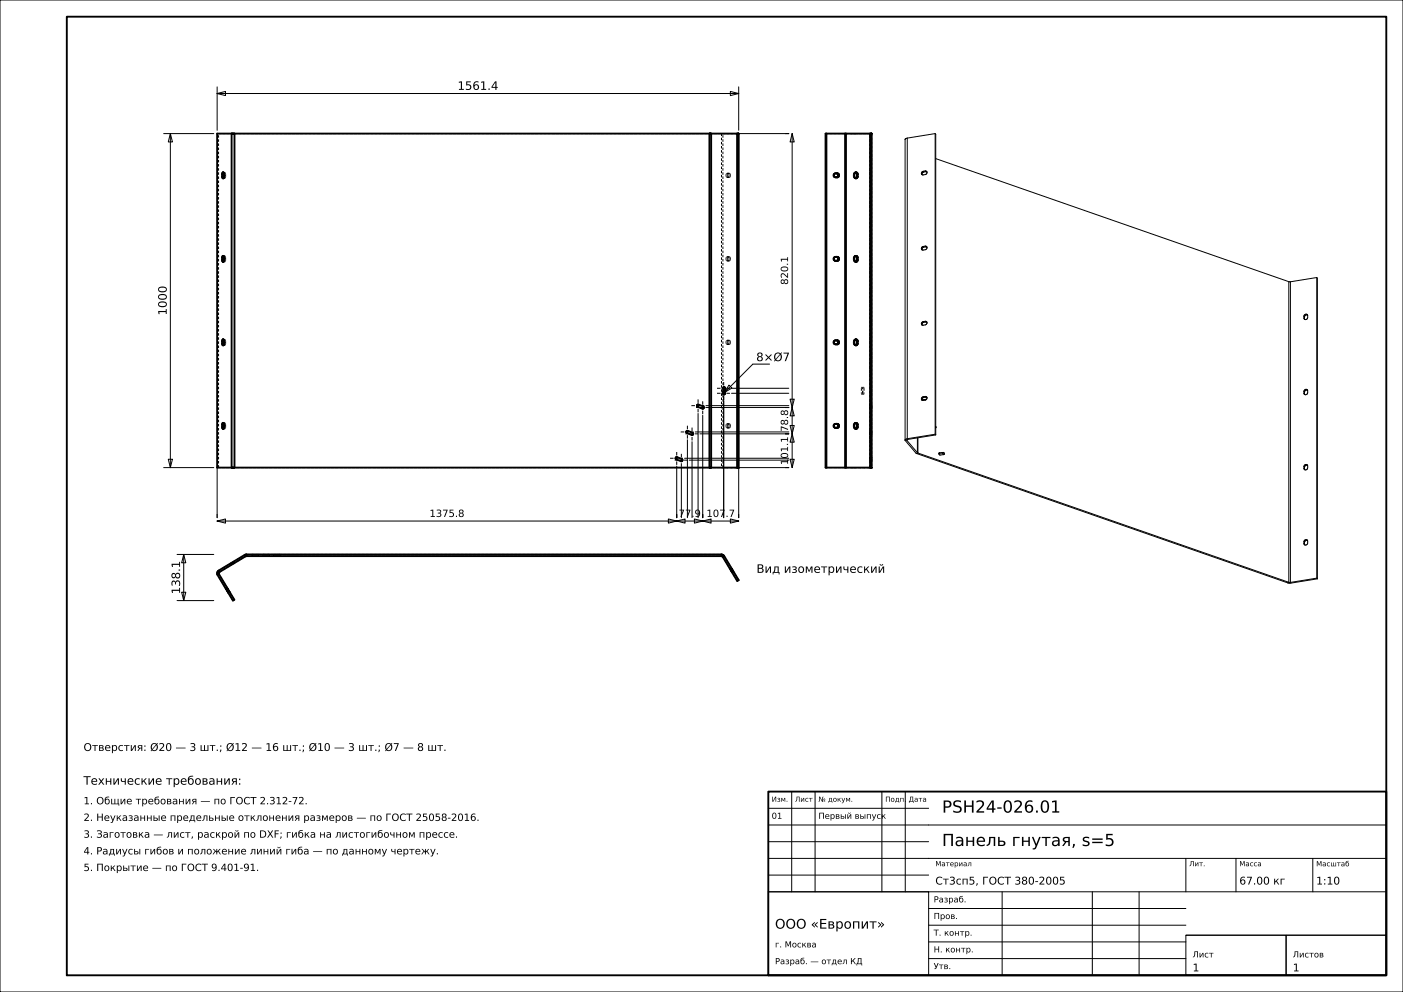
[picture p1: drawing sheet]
<svg xmlns="http://www.w3.org/2000/svg" width="420mm" height="297mm" viewBox="0 0 420 297" stroke-linecap="round" stroke-linejoin="round" font-family="sans-serif">
<g fill="none" stroke="#000" stroke-width=".3">
<path d="M0 0h420v297h-420zM49 40h15M51 40l.6 2.5h-1.2zM51 40v100M65 28l2.5-.6v1.2zM65 26v13M65 28h156.1M218.6 27.4l2.5 .6-2.5 .6zM221.1 26v13M221.1 40h15M237.1 40l.7 2.5h-1.3zM237.1 40v100"/>
<path d="M279.9 40l.2 .2v90M279.9 40l-8.3 1.3M279.9 40v90M271.6 41.3l-.7 .5v90M271.6 41.3v90.1M276.4 51.3a.59 .59 0 0 0-.5 .4 .59 .59 0 0 0 .1 .6M276.4 51.3l.2 .2M276.6 51.5l-.5 .3-.1 .5M276.9 51.2l.6 .3M276.9 51.2l-.5 .1M276.9 51.2l.2 .2M277.1 51.4l.4 .1"/>
<path d="M277.1 51.4l-.5 .1M277.5 51.5l-.1 .4-.3 .3-1.1 .1M280.1 47.5l105.7 36.8M276.4 73.8a.54 .54 0 0 0-.6 .5 .54 .54 0 0 0 .6 .6l.8-.2 .3-.7M276.4 73.8l.2 .2M276.6 74l-.5 .3-.1 .5M276.9 73.7l.6 .3M276.9 73.7l-.5 .1M276.9 73.7l.2 .2M277.1 73.9l.4 .1M277.1 73.9l-.5 .1M276.4 96.3a.59 .59 0 0 0-.5 .4 .59 .59 0 0 0 .1 .6"/>
<path d="M276.4 96.3l.2 .2M276.6 96.5l-.5 .3-.1 .5M276.9 96.2l.6 .3M276.9 96.2l-.5 .1M276.9 96.2l.2 .2M277.1 96.4l.4 .1M277.1 96.4l-.5 .1M277.5 96.5l-.1 .4-.3 .3-1.1 .1M385.8 84.3l.5 .1M385.8 84.3v90M386.3 84.4v90M390.3 94.7a.57 .57 0 0 1 .5-.6 .57 .57 0 0 1 .7 .4l-.1 .9-.8 .2"/>
<path d="M390.3 94.7v.5M390.3 95.2l.3 .4M390.3 95.2l.2 .2M390.3 94.7l.2 .2M390.5 94.9v.5M390.5 95.4l.1 .2M391.4 94.3a.65 .65 0 0 0-.9 .6M394.2 83.1l-7.9 1.3M394.2 83.1v90M394.2 83.1l.2 .2v90M216.6 118.6v36.4M218.2 115.3l.9 .9-2.2 1.3z"/>
<path d="M219 117.8h17.1M219 116.3h17.1M230.4 109h-5l-8.5 8.5M236.5 119.5h1.3l-.7 2.5zM276.2 119.7l-.1 .1 .9-.1M276.2 119.7h-.1M276.4 118.8a.59 .59 0 0 0-.5 .4 .59 .59 0 0 0 .1 .6M276.4 118.8l.2 .2M276.6 119l-.5 .3-.1 .5M276.9 118.7l.6 .3M276.9 118.7l-.5 .1M276.9 118.7l.2 .2"/>
<path d="M277 119.7h.1M277.1 119.7l-1.1 .1M277.1 118.9l.4 .1M277.1 118.9l-.5 .1M277.3 119.5l-1.1 .2M277.3 119.5l-.3 .2M277.4 119.5l-.3 .2M277.4 119.5h-.1M277.5 119l-.1 .5M390.3 117.2v.5M390.3 117.7l.3 .4M390.3 117.7l.2 .2"/>
<path d="M390.3 117.2l.2 .2M390.5 117.4v.5M390.5 117.9l.1 .2M391.4 116.8a.65 .65 0 0 0-.9 .6M391.4 116.9v1l-.8 .2M391.4 116.9a.59 .59 0 0 0-.6-.3 .59 .59 0 0 0-.5 .6M50.4 137.5h1.2l-.6 2.5zM202.6 139.5v15.5M204.9 137.2h31.2M205.8 131.7v23.3M206.3 137.8h29.8M207.2 132.2v22.8"/>
<path d="M208.1 129.3h28M209 123.8v31.2M209.5 129.9h26.6M210.4 124.4v30.6M211.3 121.4h24.8M212.7 122h23.4M236.5 137.5h1.3l-.7 2.5zM236.5 127.4h1.3l-.7 2.5zM237.1 129.9l.7 2.5h-1.3zM237.1 122l.7 2.5h-1.3zM270.9 131.8l3.6 4M271.5 131.7v.1"/>
<path d="M271.5 131.8l3.1 3.7M271.6 131.4l-.7 .4M274.5 135.8l111 38.7M274.6 135.5l.2 .1M274.6 131.1v4.4M274.8 135.6l111 38.7M274.8 131.1v4.5M274.8 135.6l-.3 .2M279.9 130l-8.3 1.4M279.9 130l.2 .2M280.1 127.7v.4M280.1 130.2l-8.6 1.5"/>
<path d="M281.2 135.6l-.1 .2M281.2 135.6h-.1M282 135.6l.4 .5M282 135.6l-.9 .1M282.3 135.5l.4 .2-.1 .4-1.2 .1-.3-.4M282.3 135.5l-1.1 .1M282.3 135.5l-.3 .1M390.3 139.7v.5M390.3 139.7l.2 .2M390.5 139.9v.5M391.4 139.3a.65 .65 0 0 0-.9 .6M391.4 139.4v1l-.8 .2"/>
<path d="M391.4 139.4a.59 .59 0 0 0-.6-.3 .59 .59 0 0 0-.5 .6M49 140h15M65 156l2.5-.6v1.2zM65 140v15M65 156h156.1M200.1 155.4l2.5 .6-2.5 .6zM202.6 156l2.5-.6v1.2zM204 140.1v14.9M207.9 155.4l2.5 .6-2.5 .6zM210.4 156l2.5-.6v1.2zM218.6 155.4l2.5 .6-2.5 .6zM236.1 140h-15v15"/>
<path d="M390.3 140.2l.3 .4M390.3 140.2l.2 .2M390.5 140.4l.1 .2M53 179.8h11M53 166h11M54.4 177.3h1.2l-.6 2.5zM55 166l.6 2.5h-1.2zM55 166v13.8M385.8 174.3l.5 .1M385.8 174.3l-.3 .2M390.3 162.2a.57 .57 0 0 1 .5-.6 .57 .57 0 0 1 .7 .4l-.1 .9-.8 .2M390.3 162.2v.5"/>
<path d="M390.3 162.7l.3 .4M390.3 162.7l.2 .2M390.3 162.2l.2 .2M390.5 162.4v.5M390.5 162.9l.1 .2M391.4 161.8a.65 .65 0 0 0-.9 .6M394.2 173.1l-7.9 1.3M394.2 173.1l.2 .2M394.4 173.3l-7.9 1.3-1-.1M237 237v30M244 237v30M264 237v30"/>
<path d="M271 237v30M230 257h185M230 252h48M230 247h185M230 242h48M355 257v10M370 257v10M393 257v10M230 267h48v25h-48zM230 267h185M230 262h48M278 277h77"/>
<path d="M278 272h77M300 267v25M327 267v25M341 267v25M278 287h77M278 282h77M355 280h30v12h-30zM355 280h60M385 280h30v12h-30z"/>
</g>
<g fill="none" stroke="#000" stroke-width=".56">
<path d="M20 5h395v287h-395zM65 40h156.1v100h-156.1zM69.3 40v100M70.2 40v100M212.4 40v100M212.9 40v100M220.7 40v100M247.1 40h13.8v100h-13.8zM247.4 40v100M253 40v100M253.2 40v100M260.5 40v100"/>
<path d="M66.5 52.2v.6M66.5 52.2l.1-.5 .3-.1 .2 .6-.2 1.2-.3-.1-.1-.5M66.5 52.8h.4M66.5 52.2h.4M66.9 52.2v.6M66.9 52.8l.1 .4M67 51.8l-.1 .4M249.8 52.1l.9-.2a.61 .61 0 0 1 .5 .6 .61 .61 0 0 1-.5 .6l-.9-.2-.2-.4zM250.4 51.9a.61 .61 0 0 1 .5 .6 .61 .61 0 0 1-.5 .6M256.1 51.6l.4 .6M256.5 52.8h.3M256.5 52.2h.3"/>
<path d="M256.5 52.2v.6M256.5 52.8l-.4 .6M256.8 52.2a.52 .52 0 0 0-.6-.6 .52 .52 0 0 0-.5 .6v.6a.52 .52 0 0 0 .5 .6 .52 .52 0 0 0 .6-.6M256.8 52.2v.6M66.5 77.2v.6M66.5 77.8h.4M66.5 77.2h.4M66.8 76.6h.1M66.8 76.6l-.3 .6M66.9 76.6l.2 .6-.2 1.2-.3-.1-.1-.5M66.9 77.2v.6M66.9 77.8l.1 .4"/>
<path d="M67 76.8l-.1 .4M249.8 77.1l.9-.2a.61 .61 0 0 1 .5 .6 .61 .61 0 0 1-.5 .6l-.9-.2-.2-.4zM250.4 76.9a.61 .61 0 0 1 .5 .6 .61 .61 0 0 1-.5 .6M256.1 76.6l.4 .6M256.5 77.8h.3M256.5 77.2h.3M256.5 77.2v.6M256.5 77.8l-.4 .6M256.8 77.2a.52 .52 0 0 0-.6-.6 .52 .52 0 0 0-.5 .6v.6a.52 .52 0 0 0 .5 .6 .52 .52 0 0 0 .6-.6M256.8 77.2v.6M66.5 102.2v.6M66.5 102.8h.4"/>
<path d="M66.5 102.2h.4M66.8 101.6h.1M66.8 101.6l-.3 .6M66.9 101.6l.2 .6-.2 1.2-.3-.1-.1-.5M66.9 102.8l.1 .4M66.9 102.2v.6M67 101.8l-.1 .4M216.6 115.9l.2 .4M216.7 115.9l-.2 .4v1.5l.2 .3M216.7 115.9l.4 .4M216.8 117.8l-.2 .3M216.8 116.3v1.5"/>
<path d="M216.8 117.8h.3M216.8 116.3h.3M217.1 117.8l-.4 .3M217.1 116.3v1.5M249.8 102.1l.9-.2a.61 .61 0 0 1 .5 .6 .61 .61 0 0 1-.5 .6l-.9-.2-.2-.4zM250.4 101.9a.61 .61 0 0 1 .5 .6 .61 .61 0 0 1-.5 .6M256.1 101.6l.4 .6M256.5 102.8h.3M256.5 102.2h.3M256.5 102.8l-.4 .6M256.5 102.2v.6M256.8 102.2a.52 .52 0 0 0-.6-.6 .52 .52 0 0 0-.5 .6v.6a.52 .52 0 0 0 .5 .6 .52 .52 0 0 0 .6-.6"/>
<path d="M256.8 102.2v.6M66.5 127.2v.6M66.5 127.8l.3 .6M66.5 127.8h.4M66.5 127.2h.4M66.8 126.6h.1M66.8 126.6l-.3 .6M66.9 126.6l.2 .6-.2 1.2M66.9 128.4h-.1M66.9 127.2v.6M66.9 127.8l.1 .4M67 126.8l-.1 .4"/>
<path d="M202.3 137l.4-.1 1.4 .5a.35 .35 0 0 1 .2 .5 .35 .35 0 0 1-.5 .2l-1.5-.7zM205.5 129.1l.4-.1 1.4 .6a.35 .35 0 0 1 .2 .4 .35 .35 0 0 1-.5 .2l-1.5-.6zM208.7 121.2l.4-.1 1.4 .6a.35 .35 0 0 1 .2 .4 .35 .35 0 0 1-.5 .2l-1.5-.6zM249.8 127.1l.9-.2a.61 .61 0 0 1 .5 .6 .61 .61 0 0 1-.5 .6l-.9-.2-.2-.4zM250.4 126.9a.61 .61 0 0 1 .5 .6 .61 .61 0 0 1-.5 .6M256.1 126.6l.4 .6M256.5 127.8h.3M256.5 127.2h.3M256.5 127.2v.6M256.5 127.8l-.4 .6M256.8 127.2a.52 .52 0 0 0-.6-.6 .52 .52 0 0 0-.5 .6v.6a.52 .52 0 0 0 .5 .6 .52 .52 0 0 0 .6-.6M256.8 127.2v.6"/>
<path d="M73.8 166.5h142.1M73.8 166l-8.3 4.8-.4 .5v.9l4.6 7.6 .5-.2-4.6-7.7-.1-.4 8.3-5M73.8 166h142.1M73.8 166v.5M215.9 166l.9 .5 4.3 7.2-.4 .3-4.3-7.3-.5-.2M215.9 166v.5M230 237h185v55h-185z"/>
</g>
<g fill="none" stroke="#000" stroke-width=".3" stroke-dasharray=".7 .5" stroke-linecap="butt">
<path d="M65 40h.4M65.4 40h4.4M69.8 40h-.5M69.8 40h.1M69.9 40h.1M70 40h.1M70.1 40h.1M70.2 40h142.2M212.4 40h.1M212.5 40h.1M212.6 40h.3M212.6 40h7.8"/>
<path d="M216 40v100M216.4 40h-.4M216.4 40h4.6M220.4 40h.3M220.4 40h.1M220.5 40h.1M220.6 40h.4M220.6 40h-4.6M221 40h.1M247.1 40h7.7M253 40h7.2M254.8 40h.1"/>
<path d="M254.9 40h.1M255 40h.1M255 40h-.2M255 40h-2M255.1 40h-.1M255.1 40h.1M255.2 40h-.1M255.2 40h.1M255.3 40h-.1M255.3 40h.1M255.4 40h-.1M255.4 40h.1"/>
<path d="M255.5 40h-.1M255.5 40h.1M255.6 40h-.1M255.6 40h.1M255.7 40h-.1M255.7 40h.4M255.7 40h.1M255.8 40h.1M255.9 40h.1M256 40h.1M256.1 40h4.7M260.2 40h.3"/>
<path d="M260.2 40h.1M260.3 40h.1M260.4 40h.4M260.4 40h-4.7M260.4 40h.5M260.8 40h.1M260.9 40v100M67 51.8l.1-.1M67.1 53.3l-.1-.1M67.1 51.7v-.1M67.1 53.4v-.1M67.1 51.6h.1"/>
<path d="M67.2 53.4h-.1M67.2 51.6h.1M67.3 53.4h-.1M67.3 51.6l.1 .1M67.4 53.3l-.1 .1M67.4 51.7v.1M67.4 53.2v.1M67.4 51.8l.1 .2M67.5 53l-.1 .2M67.5 52v.2M67.5 52.8v.2M67.5 52.2v.6"/>
<path d="M217.3 52.5v.2M217.3 52.3v.2M217.3 52.7l.1 .2M217.4 52.1l-.1 .2M217.4 52.9l.1 .1M217.5 52l-.1 .1M217.5 53v.1M217.5 51.9v.1M217.5 53.1h.1M217.6 51.9h-.1M217.6 53.1h.3M217.8 52.5v-.2"/>
<path d="M217.8 52.7v-.2M217.8 52.3v-.2M217.8 52.9v-.2M217.8 52.1l.1-.1M217.9 53l-.1-.1M217.9 52v-.1M217.9 53.1h.1M217.9 51.9h-.3M217.9 53.1v-.1M217.9 51.9h.1M218 53.1h-.1M218 51.9h.1"/>
<path d="M218 53.1h.1M218 51.9h-.1M218.1 53.1v-.1M218.1 51.9h-.1M218.1 51.9h-.5M218.1 53.1h-.5M218.1 53.1h-.1M218.1 51.9h.3M218.1 53l.1-.1M218.1 52v-.1M218.2 52.9v-.2M218.2 52.1l-.1-.1"/>
<path d="M218.2 52.7v-.2M218.2 52.3v-.2M218.2 52.5v-.2M218.4 53.1h-.3M218.4 53.1h-.5M218.4 51.9h-.5M218.4 51.9h.1M218.5 51.9v.1M218.5 53.1h-.1M218.5 52l.1 .1M218.5 53v.1M218.6 52.1l.1 .2"/>
<path d="M218.6 52.9l-.1 .1M218.7 52.3v.2M218.7 52.7l-.1 .2M218.7 52.5v.2M249.4 52.5v-.1M249.4 52.6v-.1M249.4 52.4v-.1M249.4 52.7v-.1M249.4 52.3l.1-.1M249.5 52.8l-.1-.1M249.5 52.2v-.1M249.5 52.9v-.1"/>
<path d="M249.5 52.1l.1-.1M249.6 53l-.1-.1M249.6 52l.1-.1M249.7 53.1l-.1-.1M249.7 51.9h.1M249.8 53.1h-.1M249.8 51.9h.1M249.9 51.9h.2M249.9 53.1h.2M249.9 53.1h-.1M249.9 51.9h.5M250.4 53.1h-.5"/>
<path d="M250.4 53.1h.3M250.4 51.9h.3M255.5 52.8v-.6M255.5 52.2v-.1M255.5 52.9v-.1M255.5 52.1v-.1M255.5 53v-.1M255.5 52l.1-.1M255.6 53.1l-.1-.1M255.6 51.9v-.1M255.6 53.2v-.1M255.6 51.8l.1-.1"/>
<path d="M255.7 53.3l-.1-.1M255.7 51.7l.1-.1M255.8 53.4l-.1-.1M255.8 51.6h.1M255.9 53.4h-.1M255.9 51.6h.1M256 53.4h-.1M256 51.6h.1M256.1 53.4h-.1M67 76.8l.1-.1M67.1 78.3l-.1-.1M67.1 76.7v-.1"/>
<path d="M67.1 78.4v-.1M67.1 76.6h.1M67.2 78.4h-.1M67.2 76.6h.1M67.3 78.4h-.1M67.3 76.6l.1 .1M67.4 78.3l-.1 .1M67.4 76.7v.1M67.4 78.2v.1M67.4 76.8l.1 .2M67.5 78l-.1 .2M67.5 77v.2"/>
<path d="M67.5 77.8v.2M67.5 77.2v.6M217.3 77.5v.2M217.3 77.3v.2M217.3 77.7l.1 .2M217.4 77.1l-.1 .2M217.4 77.9l.1 .1M217.5 77l-.1 .1M217.5 78v.1M217.5 76.9v.1M217.5 78.1h.1M217.6 76.9h-.1"/>
<path d="M217.6 78.1h.3M217.8 77.5v-.2M217.8 77.7v-.2M217.8 77.3v-.2M217.8 77.9v-.2M217.8 77.1l.1-.1M217.9 78l-.1-.1M217.9 77v-.1M217.9 78.1h.1M217.9 76.9h-.3M217.9 78.1v-.1M217.9 76.9h.1"/>
<path d="M218 78.1h-.1M218 76.9h.1M218 78.1h.1M218 76.9h-.1M218.1 78.1v-.1M218.1 76.9h-.1M218.1 76.9h-.5M218.1 78.1h-.5M218.1 78.1h-.1M218.1 76.9h.3M218.1 78l.1-.1M218.1 77v-.1"/>
<path d="M218.2 77.9v-.2M218.2 77.1l-.1-.1M218.2 77.7v-.2M218.2 77.3v-.2M218.2 77.5v-.2M218.4 78.1h-.3M218.4 78.1h-.5M218.4 76.9h-.5M218.4 76.9h.1M218.5 76.9v.1M218.5 78.1h-.1M218.5 77l.1 .1"/>
<path d="M218.5 78v.1M218.6 77.1l.1 .2M218.6 77.9l-.1 .1M218.7 77.3v.2M218.7 77.7l-.1 .2M218.7 77.5v.2M249.4 77.5v-.1M249.4 77.6v-.1M249.4 77.4v-.1M249.4 77.7v-.1M249.4 77.3l.1-.1M249.5 77.8l-.1-.1"/>
<path d="M249.5 77.2v-.1M249.5 77.9v-.1M249.5 77.1l.1-.1M249.6 78l-.1-.1M249.6 77l.1-.1M249.7 78.1l-.1-.1M249.7 76.9h.1M249.8 78.1h-.1M249.8 76.9h.1M249.9 76.9h.2M249.9 78.1h.2M249.9 78.1h-.1"/>
<path d="M249.9 76.9h.5M250.4 78.1h-.5M250.4 78.1h.3M250.4 76.9h.3M255.5 77.8v-.6M255.5 77.2v-.1M255.5 77.9v-.1M255.5 77.1v-.1M255.5 78v-.1M255.5 77l.1-.1M255.6 78.1l-.1-.1M255.6 76.9v-.1"/>
<path d="M255.6 78.2v-.1M255.6 76.8l.1-.1M255.7 78.3l-.1-.1M255.7 76.7l.1-.1M255.8 78.4l-.1-.1M255.8 76.6h.1M255.9 78.4h-.1M255.9 76.6h.1M256 78.4h-.1M256 76.6h.1M256.1 78.4h-.1M67 101.8l.1-.1"/>
<path d="M67.1 103.3l-.1-.1M67.1 101.7v-.1M67.1 103.4v-.1M67.1 101.6h.1M67.2 103.4h-.1M67.2 101.6h.1M67.3 103.4h-.1M67.3 101.6l.1 .1M67.4 103.3l-.1 .1M67.4 101.7v.1M67.4 103.2v.1M67.4 101.8l.1 .2"/>
<path d="M67.5 103l-.1 .2M67.5 102v.2M67.5 102.8v.2M67.5 102.2v.6M216.2 117.8v-1.5M216.2 116.3v-.2M216.2 117.9v-.1M216.2 116.1l.1-.1M216.3 118l-.1-.1M216.3 116l.1-.1M216.4 118.1l-.1-.1M216.4 115.9h.1"/>
<path d="M216.5 118.1h-.1M216.5 115.9h.1M216.6 118.1h-.1M217.3 102.5v.2M217.3 102.3v.2M217.3 102.7l.1 .2M217.4 102.1l-.1 .2M217.4 102.9l.1 .1M217.5 102l-.1 .1M217.5 103v.1M217.5 101.9v.1M217.5 103.1h.1"/>
<path d="M217.6 101.9h-.1M217.6 103.1h.3M217.8 102.5v-.2M217.8 102.7v-.2M217.8 102.3v-.2M217.8 102.9v-.2M217.8 102.1l.1-.1M217.9 103l-.1-.1M217.9 102v-.1M217.9 103.1h.1M217.9 101.9h-.3M217.9 103.1v-.1"/>
<path d="M217.9 101.9h.1M218 103.1h-.1M218 101.9h.1M218 103.1h.1M218 101.9h-.1M218.1 103.1v-.1M218.1 101.9h-.1M218.1 101.9h-.5M218.1 103.1h-.5M218.1 103.1h-.1M218.1 101.9h.3M218.1 103l.1-.1"/>
<path d="M218.1 102v-.1M218.2 102.9v-.2M218.2 102.1l-.1-.1M218.2 102.7v-.2M218.2 102.3v-.2M218.2 102.5v-.2M218.4 103.1h-.3M218.4 103.1h-.5M218.4 101.9h-.5M218.4 101.9h.1M218.5 101.9v.1M218.5 103.1h-.1"/>
<path d="M218.5 102l.1 .1M218.5 103v.1M218.6 102.1l.1 .2M218.6 102.9l-.1 .1M218.7 102.3v.2M218.7 102.7l-.1 .2M218.7 102.5v.2M249.4 102.5v-.1M249.4 102.6v-.1M249.4 102.4v-.1M249.4 102.7v-.1M249.4 102.3l.1-.1"/>
<path d="M249.5 102.8l-.1-.1M249.5 102.2v-.1M249.5 102.9v-.1M249.5 102.1l.1-.1M249.6 103l-.1-.1M249.6 102l.1-.1M249.7 103.1l-.1-.1M249.7 101.9h.1M249.8 103.1h-.1M249.8 101.9h.1M249.9 101.9h.2M249.9 103.1h.2"/>
<path d="M249.9 103.1h-.1M249.9 101.9h.5M250.4 103.1h-.5M250.4 103.1h.3M250.4 101.9h.3M255.5 102.8v-.6M255.5 102.2v-.1M255.5 102.9v-.1M255.5 102.1v-.1M255.5 103v-.1M255.5 102l.1-.1M255.6 103.1l-.1-.1"/>
<path d="M255.6 101.9v-.1M255.6 103.2v-.1M255.6 101.8l.1-.1M255.7 103.3l-.1-.1M255.7 101.7l.1-.1M255.8 103.4l-.1-.1M255.8 101.6h.1M255.9 103.4h-.1M255.9 101.6h.1M256 103.4h-.1M256 101.6h.1M256.1 103.4h-.1"/>
<path d="M257.9 117.8v.1M257.9 116.3v1.5M257.9 117.9v.1M257.9 116.1v.2M257.9 118l.1 .1M257.9 116v.1M258 115.9l-.1 .1M258 118.1h.1M258.1 118.1l.1-.1M258.1 115.9h-.1M258.2 118v-.1M258.2 116l-.1-.1"/>
<path d="M258.2 117.9v-.1M258.2 116.1v-.1M258.2 117.8v-1.5M258.2 116.3v-.2M258.3 116.3v-.2M258.3 117.8v-1.5M258.3 117.9v-.1M258.3 116.1v-.1M258.3 118v-.1M258.3 116l.1-.1M258.4 118.1l-.1-.1M258.4 115.9h.1"/>
<path d="M258.5 118.1h-.1M258.5 115.9l.1 .1M258.6 118l-.1 .1M258.6 116v.1M258.6 117.9v.1M258.6 116.1l.1 .2M258.7 117.8l-.1 .1M258.7 116.3v1.5M67 126.8l.1-.1M67.1 128.3l-.1-.1M67.1 126.7v-.1M67.1 128.4v-.1"/>
<path d="M67.1 126.6h.1M67.2 128.4h-.1M67.2 126.6h.1M67.3 128.4h-.1M67.3 126.6l.1 .1M67.4 128.3l-.1 .1M67.4 126.7v.1M67.4 128.2v.1M67.4 126.8l.1 .2M67.5 128l-.1 .2M67.5 127v.2M67.5 127.8v.2"/>
<path d="M67.5 127.2v.6M202.2 137.2l.1-.1M202.3 137.1v-.1M202.3 137.3l-.1-.1M202.3 137l.1-.1M202.3 137.4v-.1M202.4 136.9l.2-.1M202.5 137.5l-.2-.1M202.6 136.8l.1 .1M202.7 136.9l1.4 .5M203.8 138.1l-1.3-.6M204 138.1h-.2"/>
<path d="M204.1 137.4l.1 .1M204.1 138.1h-.1M204.2 137.5l.1 .1M204.2 138l-.1 .1M204.3 137.6v.2M204.3 137.9l-.1 .1M204.3 137.8v.1M205.4 129.3l.1-.1M205.5 129.2v-.1M205.5 129.5l-.1-.2M205.5 129.1l.1-.1M205.5 129.6v-.1"/>
<path d="M205.6 129h.2M205.6 129.6h-.1M205.8 129h.1M205.9 129l1.4 .6M207 130.2l-1.4-.6M207.2 130.2h-.2M207.3 129.6h.1M207.3 130.2h-.1M207.4 129.6l.1 .2M207.4 130.1l-.1 .1M207.5 129.8v.1M207.5 130l-.1 .1"/>
<path d="M207.5 129.9v.1M208.6 121.4l.1-.1M208.7 121.3v-.1M208.7 121.6l-.1-.2M208.7 121.2l.1-.1M208.7 121.7v-.1M208.8 121.1h.2M208.8 121.8l-.1-.1M209 121.1h.1M209.1 121.1l1.4 .6M210.2 122.3l-1.4-.5M210.4 122.4l-.2-.1"/>
<path d="M210.5 121.7l.1 .1M210.5 122.3l-.1 .1M210.6 121.8l.1 .1M210.6 122.3h-.1M210.7 121.9v.1M210.7 122.1l-.1 .2M210.7 122v.1M217.3 127.5v.2M217.3 127.3v.2M217.3 127.7l.1 .2M217.4 127.1l-.1 .2M217.4 127.9l.1 .1"/>
<path d="M217.5 127l-.1 .1M217.5 128v.1M217.5 126.9v.1M217.5 128.1h.1M217.6 126.9h-.1M217.6 128.1h.3M217.8 127.5v-.2M217.8 127.7v-.2M217.8 127.3v-.2M217.8 127.9v-.2M217.8 127.1l.1-.1M217.9 128l-.1-.1"/>
<path d="M217.9 127v-.1M217.9 128.1h.1M217.9 126.9h-.3M217.9 128.1v-.1M217.9 126.9h.1M218 128.1h-.1M218 126.9h.1M218 128.1h.1M218 126.9h-.1M218.1 128.1v-.1M218.1 126.9h-.1M218.1 126.9h-.5"/>
<path d="M218.1 128.1h-.5M218.1 128.1h-.1M218.1 126.9h.3M218.1 128l.1-.1M218.1 127v-.1M218.2 127.9v-.2M218.2 127.1l-.1-.1M218.2 127.7v-.2M218.2 127.3v-.2M218.2 127.5v-.2M218.4 128.1h-.3M218.4 128.1h-.5"/>
<path d="M218.4 126.9h-.5M218.4 126.9h.1M218.5 126.9v.1M218.5 128.1h-.1M218.5 127l.1 .1M218.5 128v.1M218.6 127.1l.1 .2M218.6 127.9l-.1 .1M218.7 127.3v.2M218.7 127.7l-.1 .2M218.7 127.5v.2M249.4 127.5v-.1"/>
<path d="M249.4 127.6v-.1M249.4 127.4v-.1M249.4 127.7v-.1M249.4 127.3l.1-.1M249.5 127.8l-.1-.1M249.5 127.2v-.1M249.5 127.9v-.1M249.5 127.1l.1-.1M249.6 128l-.1-.1M249.6 127l.1-.1M249.7 128.1l-.1-.1M249.7 126.9h.1"/>
<path d="M249.8 128.1h-.1M249.8 126.9h.1M249.9 126.9h.2M249.9 128.1h.2M249.9 128.1h-.1M249.9 126.9h.5M250.4 128.1h-.5M250.4 128.1h.3M250.4 126.9h.3M255.5 127.8v-.6M255.5 127.2v-.1M255.5 127.9v-.1"/>
<path d="M255.5 127.1v-.1M255.5 128v-.1M255.5 127l.1-.1M255.6 128.1l-.1-.1M255.6 126.9v-.1M255.6 128.2v-.1M255.6 126.8l.1-.1M255.7 128.3l-.1-.1M255.7 126.7l.1-.1M255.8 128.4l-.1-.1M255.8 126.6h.1M255.9 128.4h-.1"/>
<path d="M255.9 126.6h.1M256 128.4h-.1M256 126.6h.1M256.1 128.4h-.1M260.4 137.5v-.1M260.4 137.4v-.1M260.4 137.3v-.1M260.4 137.2v-.1M260.4 137.1v-.1M260.4 137v-.1M260.4 136.9v-.1M260.4 136.8v.1"/>
<path d="M260.4 136.9v.5M260.4 137.4v.1M260.4 137.5v.1M260.4 137.6v.1M260.4 137.7v.1M260.4 137.8v.1M260.4 137.9v.1M260.4 138v.1M260.4 138.1v-.6M260.4 129.6v-.1M260.4 129.5v-.1M260.4 129.4v-.1"/>
<path d="M260.4 129.3v-.1M260.4 129.2v-.1M260.4 129.1v-.1M260.4 129v.6M260.4 129.6v.1M260.4 129.7v.1M260.4 129.8v.1M260.4 129.9v.1M260.4 130v.1M260.4 130.1v.1M260.4 130.2v-.6M260.4 121.7v.1"/>
<path d="M260.4 121.8v.1M260.4 121.9v.1M260.4 122v.1M260.4 122.1v.1M260.4 122.2v.1M260.4 122.3v.1M260.4 122.4v-.1M260.4 122.3v-.5M260.4 121.8v-.1M260.4 121.7v-.1M260.4 121.6v-.1M260.4 121.5v-.1"/>
<path d="M260.4 121.4v-.1M260.4 121.3v-.1M260.4 121.2v-.1M260.4 121.1v.6M260.9 136.9v-.1M260.9 136.8v.1M260.9 136.9v.1M260.9 137v.1M260.9 137.1v.1M260.9 137.2v.1M260.9 137.3v.1M260.9 137.4v.1"/>
<path d="M260.9 137.4v-.5M260.9 138.1v-.1M260.9 138v-.1M260.9 137.9v-.1M260.9 137.8v-.1M260.9 137.7v-.1M260.9 137.6v-.1M260.9 137.5v-.1M260.9 137.5v.6M260.9 129v.1M260.9 129.1v.1M260.9 129.2v.1"/>
<path d="M260.9 129.3v.1M260.9 129.4v.1M260.9 129.5v.1M260.9 129.6v-.6M260.9 130.2v-.1M260.9 130.1v-.1M260.9 130v-.1M260.9 129.9v-.1M260.9 129.8v-.1M260.9 129.7v-.1M260.9 129.6v.6M260.9 122.3v.1"/>
<path d="M260.9 122.4v-.1M260.9 122.3v-.1M260.9 122.2v-.1M260.9 122.1v-.1M260.9 122v-.1M260.9 121.9v-.1M260.9 121.8v-.1M260.9 121.8v.5M260.9 121.1v.1M260.9 121.2v.1M260.9 121.3v.1M260.9 121.4v.1"/>
<path d="M260.9 121.5v.1M260.9 121.6v.1M260.9 121.7v.1M260.9 121.7v-.6M65 140h.4M65.4 140v-100M69.3 140h.5M69.8 140h-4.4M69.9 140h-.1M70 140h-.1M70.1 140h-.1M70.2 140h-.1"/>
<path d="M212.4 140h-142.2M212.5 140h-.1M212.6 140h-.1M212.9 140h-.3M216 140h4.6M216.4 140h4.6M216.4 140h-.4M216.4 140v-100M220.4 140h-7.8M220.5 140h-.1M220.6 140h-.1M220.7 140h-.3"/>
<path d="M221 140h-.4M221 140h.1M247.1 140h7.7M253 140h2M254.8 140h.1M254.8 140h.2M254.9 140h.1M255 140h.1M255.1 140h.1M255.2 140h.1M255.3 140h.1M255.4 140h.1"/>
<path d="M255.5 140h.1M255.6 140h.1M255.7 140h4.7M255.7 140h.1M255.8 140h.1M255.9 140h.1M256 140h.1M256.1 140h4.7M256.1 140h-.4M260.2 140h-7.2M260.3 140h-.1M260.4 140h-.1"/>
<path d="M260.4 140v-100M260.5 140h-.3M260.8 140h-.4M260.8 140h.1M260.9 140h-.5M65 171.8v-.3M65 171.5l.1-.2M65 172v-.2M65.1 171.3l.1-.2M65.1 172.2l-.1-.2M65.2 171.1l.1-.2M65.3 170.9l.2-.1"/>
<path d="M65.5 170.8l7.7-4.7M65.5 171.6v-.1M65.5 171.8v-.2M65.5 171.5l.1-.2M65.6 171.9l-.1-.1M65.6 171.3l.1-.1M65.7 171.2l7.8-4.6M67.5 176v.1M67.5 176.1v-.1M67.5 176.1v.1M67.5 176.2v-.1M67.5 176.2h.1"/>
<path d="M67.6 176.2h-.1M67.6 176.2v.1M67.6 176.3v-.1M67.6 176.3l.1 .1M67.7 176.4l-.1-.1M67.7 176.4v.1M67.7 176.5v-.1M67.7 176.5l.1 .1M67.8 176.6l.3 .5M67.8 176.6l-.1-.1M67.9 175.8v.1M67.9 175.9v-.1"/>
<path d="M67.9 175.9h.1M68 175.9h-.1M68 175.9v.1M68 176v-.1M68 176l.1 .1M68.1 176.1l-.1-.1M68.1 177.1l-.3-.5M68.1 176.1v.1M68.1 177.1v.1M68.1 176.2v-.1M68.1 176.2h.1M68.1 177.2h.1"/>
<path d="M68.1 177.2v-.1M68.2 176.2h-.1M68.2 176.2v.1M68.2 177.2v.1M68.2 177.2h-.1M68.2 176.3v-.1M68.2 176.3l.3 .5M68.2 177.3v-.1M68.2 177.3l.1 .1M68.3 177.4l-.1-.1M68.3 177.4v.1M68.3 177.5v-.1"/>
<path d="M68.3 177.5h.1M68.4 177.5v.1M68.4 177.5h-.1M68.4 177.6v-.1M68.5 176.8v.1M68.5 176.8l-.3-.5M68.5 176.9h.1M68.5 176.9v-.1M68.6 176.9v.1M68.6 176.9h-.1M68.6 177v-.1M68.6 177l.1 .1"/>
<path d="M68.7 177.1l-.1-.1M68.7 177.1v.1M68.7 177.2v-.1M68.7 177.2h.1M68.8 177.2v.1M68.8 177.2h-.1M68.8 177.3v-.1M69.1 168.7l.2 .4M69.1 168.7v-.1M69.1 168.6v.1M69.1 168.6h.1M69.2 168.6h-.1"/>
<path d="M69.2 168.6l.1-.1M69.3 168.5l-.1 .1M69.3 168.5h.1M69.3 169.1h.1M69.4 169.1v-.1M69.4 169.1h-.1M69.4 168.5h-.1M69.4 168.5v-.1M69.4 169v.1M69.4 168.4v.1M69.4 168.4h.1M69.4 169h.1"/>
<path d="M69.5 169l.1-.1M69.5 169h-.1M69.5 168.4h-.1M69.5 168.4h.1M69.6 168.4h-.1M69.6 168.4v-.1M69.6 168.9l-.1 .1M69.6 168.3v.1M69.6 168.9h.1M69.6 168.3h.1M69.7 168.3h-.1M69.7 168.3l.2 .4"/>
<path d="M69.7 168.9l.1-.1M69.7 168.9h-.1M69.7 179.8l-4.6-7.6M69.7 179.8l.5-.2M69.8 168.8l-.1 .1M69.8 168.8h.1M69.9 168.8v-.1M69.9 168.8h-.1M69.9 168.7v.1M70.2 179.6l-4.6-7.7M73.2 166.1h.2M73.4 166.1l.2-.1"/>
<path d="M73.5 166.6l.1-.1M73.6 166h.2M73.6 166.5h.2M73.8 166.5h142.1M73.8 166h142.1M75.4 166.5h.1M75.4 166h.1M75.5 166.5h-.1M75.5 166h-.1M75.5 166.5h.1M75.5 166h.1M75.6 166.5h-.1"/>
<path d="M75.6 166h-.1M75.6 166.5h.1M75.6 166h1.4M75.7 166h-.1M75.7 166.5h.1M75.8 166h-.1M75.8 166.5h.1M75.9 166h-.1M75.9 166.5h1.4M77 166h.1M77 166.5h-1.4M77.1 166.5h-.1"/>
<path d="M77.1 166h.1M77.2 166.5h-.1M77.2 166h.1M77.3 166.5h-.1M77.3 166h-1.4M77.3 166h.1M77.3 166.5h.1M77.4 166.5h-.1M77.4 166h-.1M77.4 166h.1M77.4 166.5h.1M77.5 166.5h-.1"/>
<path d="M77.5 166h-.1M78.6 166.5h.1M78.6 166h.1M78.7 166.5h-.1M78.7 166h-.1M78.7 166.5h.1M78.7 166h.1M78.8 166.5h-.1M78.8 166h-.1M78.8 166.5h.1M78.8 166h1.4M78.9 166h-.1"/>
<path d="M78.9 166.5h.1M79 166h-.1M79 166.5h.1M79.1 166h-.1M79.1 166.5h1.4M80.2 166h.1M80.2 166.5h-1.4M80.3 166.5h-.1M80.3 166h.1M80.4 166.5h-.1M80.4 166h.1M80.5 166.5h-.1"/>
<path d="M80.5 166h-1.4M80.5 166h.1M80.5 166.5h.1M80.6 166.5h-.1M80.6 166h-.1M80.6 166h.1M80.6 166.5h.1M80.7 166.5h-.1M80.7 166h-.1M81.8 166.5h.1M81.8 166h.1M81.9 166.5h-.1"/>
<path d="M81.9 166h-.1M81.9 166.5h.1M81.9 166h.1M82 166.5h-.1M82 166h-.1M82 166.5h.1M82 166h1.4M82.1 166h-.1M82.1 166.5h.1M82.2 166h-.1M82.2 166.5h.1M82.3 166h-.1"/>
<path d="M82.3 166.5h1.4M83.4 166h.1M83.4 166.5h-1.4M83.5 166.5h-.1M83.5 166h.1M83.6 166.5h-.1M83.6 166h.1M83.7 166.5h-.1M83.7 166h-1.4M83.7 166.5h.1M83.7 166h.1M83.8 166h-.1"/>
<path d="M83.8 166.5h-.1M83.8 166.5h.1M83.8 166h.1M83.9 166h-.1M83.9 166.5h-.1M215.9 166h.2M215.9 166.5h.2M216.1 166.5l.2 .1M216.1 166l.2 .1M216.3 166.6l.1 .1M216.3 166.1l.2 .1M216.4 166.7l4.3 7.3"/>
<path d="M216.5 166.2l.2 .1M216.7 166.3l.1 .2M216.8 166.5l4.3 7.2M218.6 170.4v.1M218.6 170.5v-.1M218.6 170.5l.1 .1M218.7 170.6l-.1-.1M218.7 170.6l.1 .1M218.8 170.7v.1M218.8 170.7l-.1-.1M218.8 170.8l.1 .2M218.8 170.8v-.1"/>
<path d="M218.9 171l.1 .1M218.9 171l-.1-.2M219 171.1v.1M219 171.1l-.1-.1M219 170.2l-.4 .2M219 170.2h.1M219 171.2l.1 .1M219 171.2v-.1M219.1 170.2h-.1M219.1 170.2v.1M219.1 170.3v-.1M219.1 170.3v.1"/>
<path d="M219.1 171.3v.1M219.1 171.3l-.1-.1M219.1 170.4v-.1M219.1 170.4l.1 .1M219.1 171.4h.1M219.1 171.4v-.1M219.2 171.4v.1M219.2 171.4h-.1M219.2 170.5l-.1-.1M219.2 170.5l.1 .1M219.2 171.5v-.1M219.3 170.6l-.1-.1"/>
<path d="M219.3 170.6v.1M219.3 170.7v-.1M219.3 170.7l.1 .1M219.4 170.8l-.1-.1M219.4 170.8l.1 .1M219.5 170.9l-.1-.1M219.5 170.9v.1M219.5 171v-.1M219.5 171l.1 .1M219.6 171.1l-.1-.1M219.6 171.1v.1M219.6 171.2v-.1"/>
<path d="M219.6 171.2l-.4 .3M221.1 173.7l-.4 .3"/>
</g>
<g fill="none" stroke="#000" stroke-width=".3" stroke-dasharray="1.1 .4" stroke-linecap="butt">
<path d="M214.6 117.8h4M214.6 116.3h4M216.6 119.8v-4.1M216.6 118.3v-4M200.6 137.2h4M202 137.8h4M202.6 139.2v-4M203.8 129.3h4M204 139.8v-4M205.2 129.9h4M205.8 131.3v-4M207 121.4h4"/>
<path d="M207.2 131.9v-4M208.4 122h4M209 123.4v-4M210.4 124v-4"/>
</g>
<g font-size="5">
<text x="282" y="243.3">PSH24-026.01</text>
<text x="282" y="253.3">Панель гнутая, s=5</text>
</g>
<text font-size="4" x="232" y="278">ООО «Европит»</text>
<g font-size="3.5">
<text x="137" y="26.9">1561.4</text>
<text x="49.9" y="94.4" transform="rotate(-90 49.9 94.4)">1000</text>
<text x="226.4" y="108.1">8×Ø7</text>
<text x="226.5" y="171.5">Вид изометрический</text>
<text x="53.9" y="177.9" transform="rotate(-90 53.9 177.9)">138.1</text>
<text x="25" y="234.9">Технические требования:</text>
</g>
<g font-size="3.2">
<text x="25" y="224.8">Отверстия: Ø20 — 3 шт.; Ø12 — 16 шт.; Ø10 — 3 шт.; Ø7 — 8 шт.</text>
<text x="280" y="264.8">Ст3сп5, ГОСТ 380-2005</text>
<text x="371" y="264.8">67.00 кг</text>
<text x="394" y="264.8">1:10</text>
<text x="357" y="290.8">1</text>
<text x="387" y="290.8">1</text>
</g>
<g font-size="3">
<text x="235.9" y="85.3" transform="rotate(-90 235.9 85.3)">820.1</text>
<text x="235.9" y="129.3" transform="rotate(-90 235.9 129.3)">78.8</text>
<text x="235.9" y="139.2" transform="rotate(-90 235.9 139.2)">101.1</text>
<text x="128.6" y="154.8">1375.8</text>
<text x="203.1" y="154.8">77.9</text>
<text x="211.5" y="154.8">107.7</text>
<text x="25" y="240.8">1. Общие требования — по ГОСТ 2.312-72.</text>
<text x="25" y="245.8">2. Неуказанные предельные отклонения размеров — по ГОСТ 25058-2016.</text>
<text x="25" y="250.8">3. Заготовка — лист, раскрой по DXF; гибка на листогибочном прессе.</text>
<text x="25" y="255.8">4. Радиусы гибов и положение линий гиба — по данному чертежу.</text>
<text x="25" y="260.8">5. Покрытие — по ГОСТ 9.401-91.</text>
</g>
<g font-size="2.5">
<text x="231" y="245.1">01</text>
<text x="245" y="245.1">Первый выпуск</text>
<text x="279.5" y="270.2">Разраб.</text>
<text x="279.5" y="275.1">Пров.</text>
<text x="279.5" y="280.1">Т. контр.</text>
<text x="232" y="283.6">г. Москва</text>
<text x="279.5" y="285.1">Н. контр.</text>
<text x="357" y="286.6">Лист</text>
<text x="387" y="286.6">Листов</text>
<text x="232" y="288.7">Разраб. — отдел КД</text>
<text x="279.5" y="290.1">Утв.</text>
</g>
<g font-size="2.1">
<text x="231" y="240">Изм.</text>
<text x="238" y="240">Лист</text>
<text x="245" y="240">№ докум.</text>
<text x="265" y="240">Подп.</text>
<text x="272" y="240">Дата</text>
<text x="280" y="259.3">Материал</text>
<text x="356" y="259.3">Лит.</text>
<text x="371" y="259.3">Масса</text>
<text x="394" y="259.4">Масштаб</text>
</g>
</svg>
